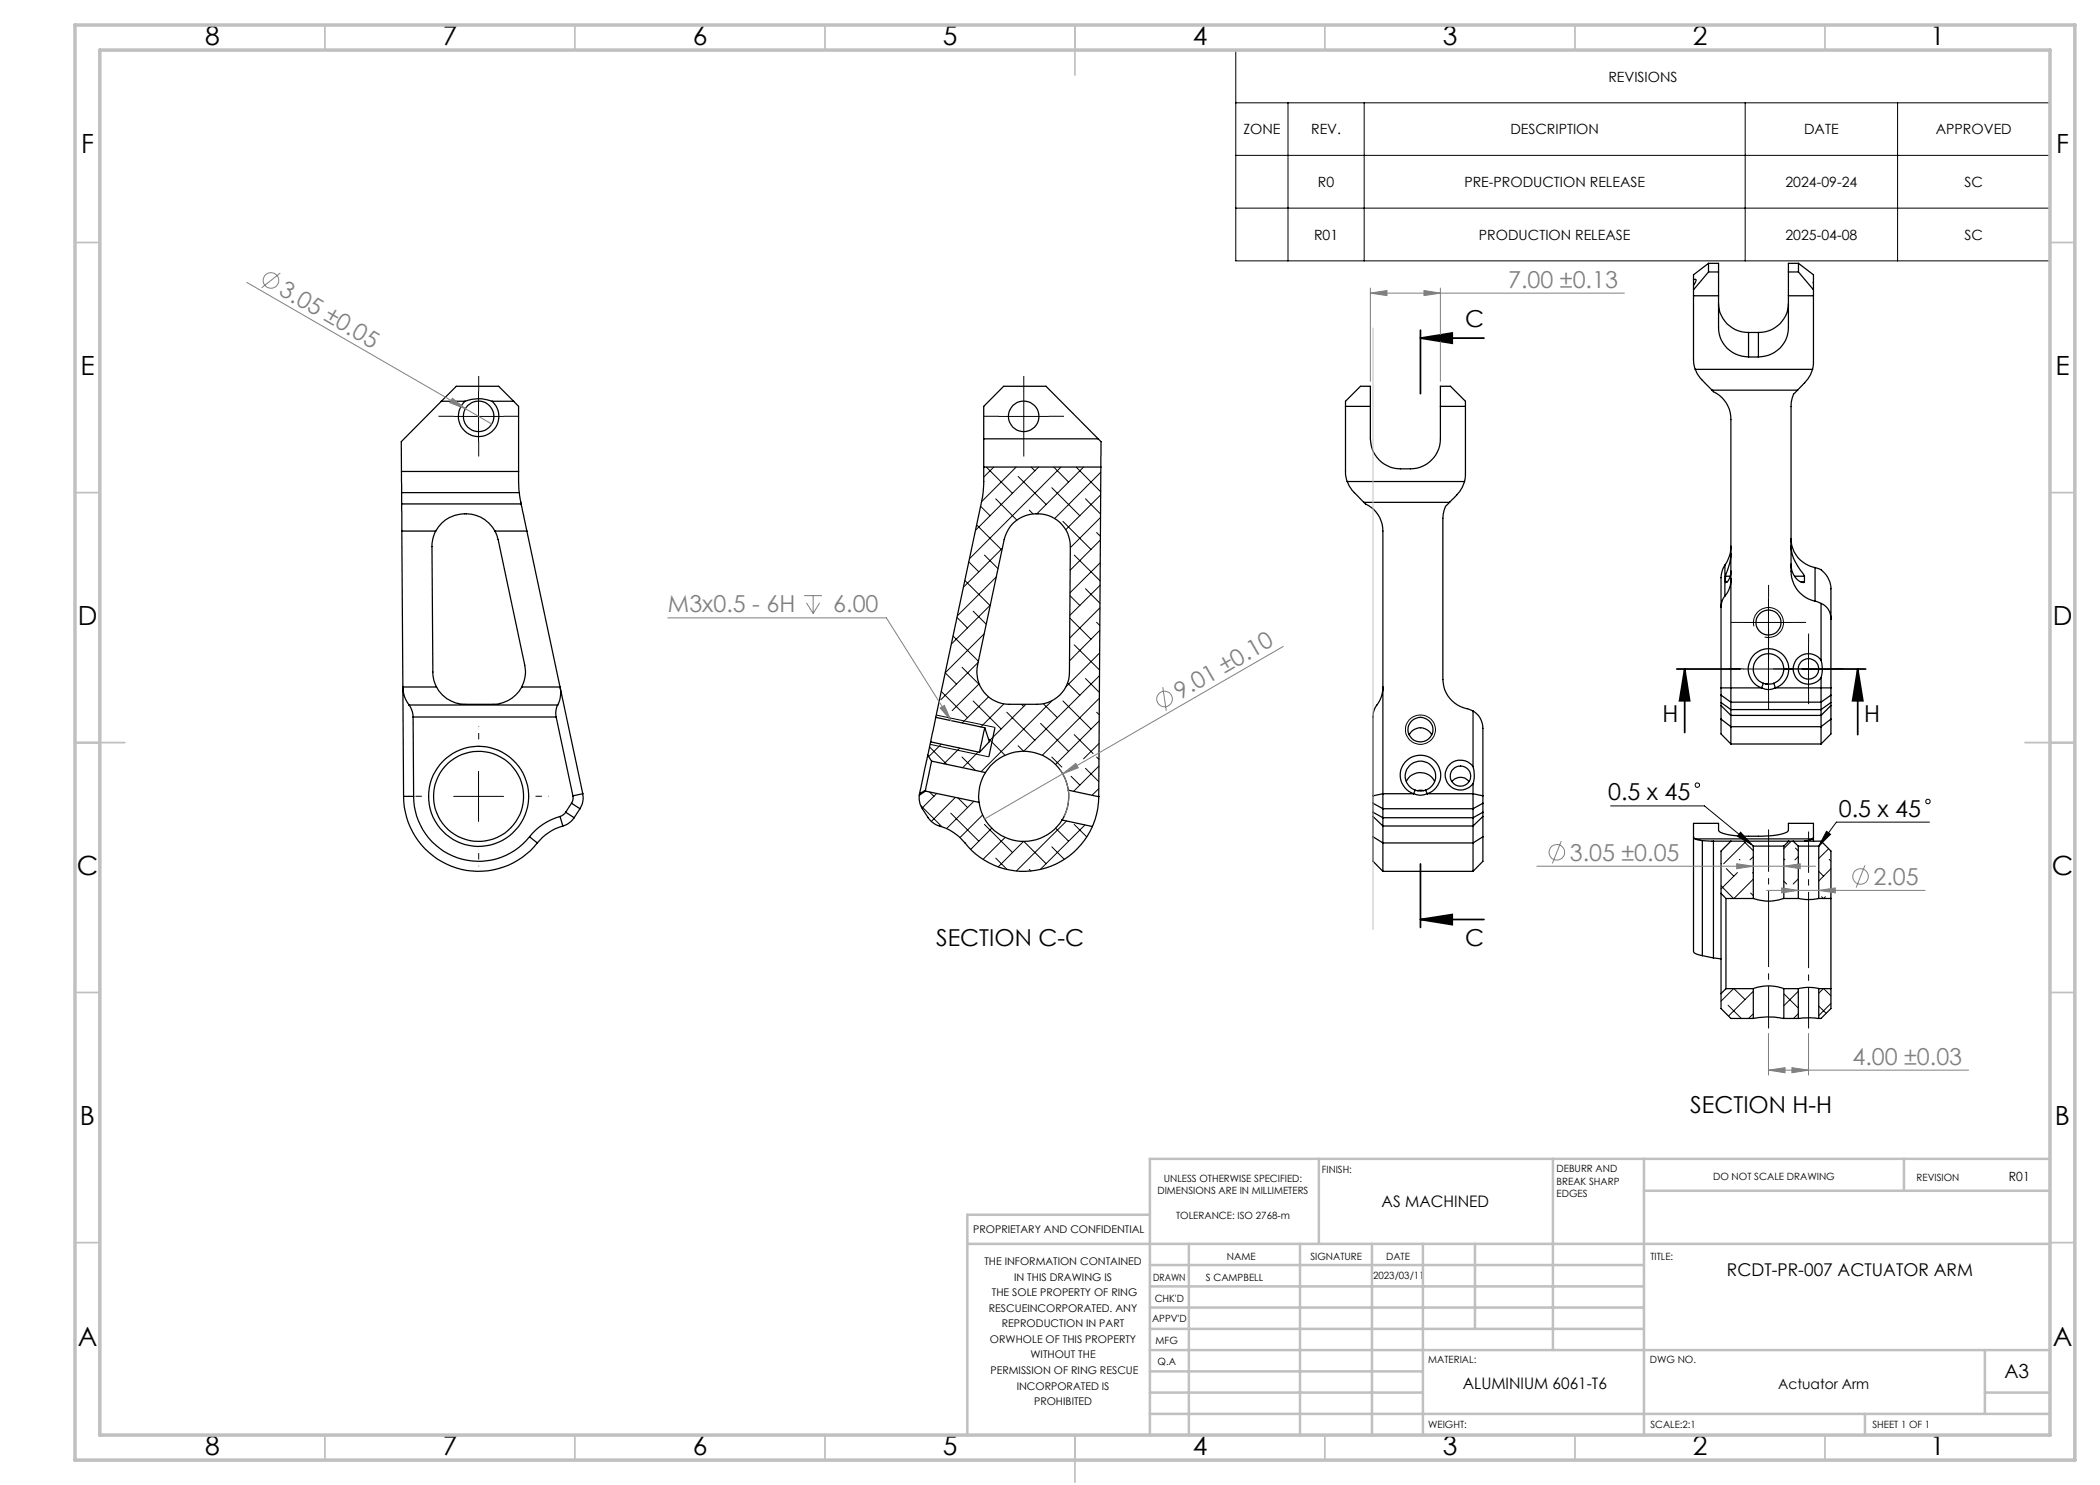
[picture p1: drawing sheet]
<svg xmlns="http://www.w3.org/2000/svg" width="420mm" height="297mm" viewBox="0 0 420 297" stroke-linecap="round" stroke-linejoin="round" font-family="sans-serif">
<g fill="none" stroke="#000" stroke-width=".25">
<path d="M338.7 57.1v15l.4 1.8M338.7 55.9l.4-.1 .1 .1-.5 1.2M338.7 55.9v1.2M338.7 59.2h5M341.7 52.7h2v12.8a5.9 5.9 0 0 0 6 5.9M341.7 52.7l-3 2.3v.9M341.7 54.4l-3 3.6M341.7 54.4h2M341.7 52.7v1.7M357.7 59.2h5M357.7 54.4h2M359.7 52.7h-2v12.8a5.9 5.9 0 0 1-6 5.9"/>
<path d="M359.7 54.4l3 3.6M359.7 52.7l3 2.3v1.4M359.7 52.7v1.7M362.7 56.6v16.1l-.2 1.2M362.7 56.4v.2M339.1 73.9a13.2 13.2 0 0 0 3.3 4.1M339.1 73.9h23.4M342.4 78l.3 .3a6 6 0 0 1 3.5 5.6v56.5M342.4 78h17.1M343.7 60.7a5.9 5.9 0 0 0 6 5.8M349.7 71.4h2M349.7 66.5v4.9"/>
<path d="M349.7 66.5h2M351.7 66.5v4.9M357.7 60.7a5.9 5.9 0 0 1-6 5.8M359.5 78a3.9 3.9 0 0 0-1.3 3.3v32.9a6 6 0 0 0 4.8 6M362.5 73.9a11.4 11.4 0 0 1-3 4.1M80.3 94.3v4.2M80.3 94.3h23.4M80.3 98.5h23.6M80.3 98.5v2.3M88.3 80.3h4.7M88.3 80.3l3-3h8.4l3 3M88.3 80.3l-8 8v6"/>
<path d="M93 80.3a7.6 7.6 0 0 1 5.4 0M93 80.3a4.1 4.1 0 0 0-.2 5.8 4.1 4.1 0 0 0 5.8 0 4.1 4.1 0 0 0-.2-5.8M98.4 80.3h4.3M102.7 80.3l1 1v13M103.7 94.3l.2 4.2M103.9 98.5l.3 2.3M196.7 93.4v3.4l-.2 2.6-9.4 44.1M196.7 87.8v5.6M196.7 87.8v-6.5l4-4h8.5l10.4 10.5M196.7 93.4h23.5M196.7 87.8h22.9M219.6 87.8a1.24 1.24 0 0 1 .6 1.2v4.4"/>
<path d="M220.2 93.4l-.5 65.9M269.1 81.3h5M269.5 96.3a12.7 12.7 0 0 0 3.3 4.2M269.5 96.3l-.4-1.5v-14.5l3-3h2v10.5a6 6 0 0 0 6 6 7.4 7.4 0 0 0 5.7-1.3 6 6 0 0 0 2.3-4.7v-10.5h2l3 3v14.9l-.2 1.1M269.5 96.3h23.4M288.1 81.3h5M292.9 96.3a10.6 10.6 0 0 1-3 4.2M80.3 100.8l.1 5.4M80.3 100.8h23.9M80.4 106.2l.3 53.1M80.4 106.2h6.7M87.1 106.2a6.8 6.8 0 0 1 11.9 0"/>
<path d="M87.1 106.2a6.6 6.6 0 0 0-.7 3.1l.2 25.1a6 6 0 0 0 .7 3M99 106.2l.6 1.7 5.4 25.1a6.7 6.7 0 0 1-.6 4.4M99 106.2h6.4M104.2 100.8l1.2 5.4M105.4 106.2l6.6 31.2M202.6 104.7a6.7 6.7 0 0 1 7.3-1.5 6.7 6.7 0 0 1 4.2 6.1l-.2 25.1a6.4 6.4 0 0 1-6.5 6.5h-5.5a6.5 6.5 0 0 1-6.4-7.9l5.5-25.8a7.2 7.2 0 0 1 1.6-2.5zM272.8 100.5l.3 .3a5.9 5.9 0 0 1 3.5 5.4v52.5M272.8 100.5h17.1M289.9 100.5a4 4 0 0 0-1.3 3.2v32.2a6.1 6.1 0 0 0 5.2 5.9l.8 .4M345 119.2l-.5 .8-.3 1.5M345 113l-.5 1-.3 1.5v22.1M345 113v6.2"/>
<path d="M345.1 115.2v1.2M345.1 116.4h.3M345.1 115.2h.9M346.2 115.8l-.2 1.6-.4 1-.6 .8M346.2 110.7a15.5 15.5 0 0 1-1.1 4.5M346.2 114.2a2.24 2.24 0 0 1-1.1 2.3v-.1M346.2 109.3a6.5 6.5 0 0 1-1.2 3.7M358.2 112.8a3.5 3.5 0 0 0 2.5 3.7l.2-.1M358.2 109a10 10 0 0 0 2.6 6.1l.1 .1M358.2 107.7a5.9 5.9 0 0 0 4.8 5.8M358.9 115.2h2M360.2 116.4h.7"/>
<path d="M360.9 115.2v1.2M363 113.5a4.3 4.3 0 0 1 3.2 3.8v20.3M363 113.5v6.7M87.3 137.4h-6.7v.6a5.8 5.8 0 0 0 1.2 3M87.3 137.4a6.4 6.4 0 0 0 5.8 3.5h5.5a6.6 6.6 0 0 0 5.8-3.5M104.4 137.4h7.6M112 137.4l.1 1.6-.2 1-.4 1M112 137.4l4.6 21.3M276.6 137.4a6.2 6.2 0 0 1-1.5 4l-.4 1-.1 1v15.8M344.2 137.6v1.4M344.2 137.6h8.1M344.2 139v1.5"/>
<path d="M344.2 139l2 1.4M352.3 137.6a4 4 0 0 1-1.8-6.2 4 4 0 0 1 6.4 0 4 4 0 0 1-1.8 6.2M352.3 137.6a2.86 2.86 0 0 0 2.8 0M352.7 136.7a3.1 3.1 0 0 1-1.4-4.7 3.1 3.1 0 0 1 4.9 0 3.1 3.1 0 0 1-1.4 4.7M352.7 136.7l1 .1 1.1-.1M352.7 136.7l-.4 .9M353.2 136.8h.5M354.8 136.7l.3 .9M355.1 137.6h11.1M363 120.2l1.2 .5M364.2 132a3.1 3.1 0 0 0-4.5-.5 3.1 3.1 0 0 0 0 4.6 3.1 3.1 0 0 0 4.5-.6M364.2 120.7a3.2 3.2 0 0 1 2 3.1"/>
<path d="M364.2 132a6.2 6.2 0 0 1 0 3.5M364.2 135.5v4.9M364.2 120.7v11.3M366.2 137.6v1.4M366.2 139v1.5M366.2 139l-2 1.4M80.7 159.3a15 15 0 0 0 10.1 14.1 15 15 0 0 0 16.7-4.8M80.7 159.3h2M81.8 141l.7 1.4 .1 1M81.8 141h29.7M82.6 143.4h28.6M82.6 143.4l.1 15.9"/>
<path d="M82.7 159.3a13 13 0 0 0 8.7 12.3 13 13 0 0 0 14.5-4.2M111.2 143.4l3.4 15.8M111.5 141l-.3 1.4v1M114.6 159.2v.7l-.3 .8M116.6 158.7a4.2 4.2 0 0 1-.6 3M116.6 158.7l-2 .5M183.9 159.1a4.2 4.2 0 0 0 .6 2.6l1.1 1.8a4.7 4.7 0 0 0 3 1.9 10.9 10.9 0 0 1 5.1 4 15 15 0 0 0 24.8-4.1M183.9 158.7v.4M185.1 158.2l-1.2 .9M185.1 158.2l10.7 2.3M185.1 158v.2M185.1 158l-1.2 .7"/>
<path d="M185.6 151.1l-1.7 7.6M185.6 151.1l.7 1.1M186.1 148.4l9.8 2.1M186.1 148.4l-.5 2.7M186.3 152.2l-1.2 5.8M186.3 152.2l10.8 2.3M187.1 143.5l-1 4.9M187.1 143.5l9.9 2.1M197 145.6l-1.1 4.9M197 145.6l.9 2.7-2 2.2M197.1 154.5a9 9 0 0 0-1.3 6M197.1 154.5a9 9 0 0 1 9.5-4 9 9 0 0 1 7.1 7.5"/>
<path d="M199 145.5l-1.2 5.9M213.7 158a9 9 0 0 1-1.3 6M213.7 158l6 1.3M219.7 159.3a15.3 15.3 0 0 1-1.2 6M274.6 159.2v1.5M276.6 158.7v3M276.6 158.7h6.1M276.6 158.7l-2 .5M281.3 156.3a3.1 3.1 0 0 1 2.8-1.8 3.1 3.1 0 0 1 2.8 1.8M281.8 147a2.51 2.51 0 0 1 2.3-1.4 2.51 2.51 0 0 1 2.2 1.4M282.7 158.7a3.1 3.1 0 0 0 2.8 0M282.7 158.7a4 4 0 0 1-1.8-6.1 4 4 0 0 1 6.4 0 4 4 0 0 1-1.8 6.1"/>
<path d="M283 158l1.1 .2 1-.2M283 158a3 3 0 0 1-1.3-4.6 3 3 0 0 1 4.8 0 3 3 0 0 1-1.4 4.6M283 158l-.3 .7M283.5 158.1l.6-.1 .6 .1M285.1 158l.4 .7M285.5 158.7h9.1M290.4 156.3a2.09 2.09 0 0 1 3.4 0M294.6 158.7v3M294.6 153.3a3 3 0 0 0-4.5-.6 3 3 0 0 0 0 4.6 3 3 0 0 0 4.5-.6M294.6 142.2a3.9 3.9 0 0 1 2 3.5v13.5M294.6 153.3a6 6 0 0 1 0 3.4M294.6 158.7l2 .5"/>
<path d="M294.6 142.2v11.1M294.6 156.7v2M296.6 159.2v1.5M344.2 140.5v.6M344.2 141.1v2.7M344.2 143.8v3l2 2M344.2 140.5l2 1.4M344.2 141.1l2 2M344.2 143.8l2 1.5M346.2 141.9v1.2M346.2 143.1v2.2M346.2 145.3v3.5"/>
<path d="M346.2 148.8h18M346.2 140.4v1.5M346.2 140.4h18M346.2 141.9h18M346.2 143.1h18M346.2 145.3h18M364.2 141.9v1.2M364.2 143.1v2.2M364.2 145.3v3.5M364.2 140.4v1.5M366.2 140.5v.6M366.2 141.1v2.7"/>
<path d="M366.2 143.8v3l-2 2M366.2 140.5l-2 1.4M366.2 141.1l-2 2M366.2 143.8l-2 1.5M105.9 167.4l1.6 1.2M112 163.3a11.8 11.8 0 0 0-6.1 4.1M112 163.3l.6 1.9M112.6 165.2a10.3 10.3 0 0 0-5.1 3.4M113.1 162.5l-.5 .5-.6 .3M113.1 162.5l1.7 1M114.3 160.7l-1.2 1.8M114.3 160.7l1.7 1"/>
<path d="M114.8 163.5a4.2 4.2 0 0 1-2.2 1.7M116 161.7l-1.2 1.8M195.8 160.5a9 9 0 0 0 7.1 7.6 9 9 0 0 0 9.5-4.1M212.4 164l6.1 1.3M274.6 162.5v.8M274.6 163.3v4.1M274.6 167.4v4.9l2 2M274.6 160.7l2 1M274.6 160.7v1.8M274.6 162.5l2 1M274.6 163.3l2 1.9M274.6 167.4l2 1.2"/>
<path d="M276.6 163.5v1.7M276.6 165.2v3.4M276.6 168.6v5.7M276.6 174.3h18M276.6 161.7h18M276.6 161.7v1.8M276.6 163.5h18M276.6 165.2h18M276.6 168.6h18M294.6 163.5v1.7M294.6 165.2v3.4M294.6 168.6v5.7"/>
<path d="M294.6 161.7v1.8M296.6 162.5v.8M296.6 163.3v4.1M296.6 167.4v4.9l-2 2M296.6 160.7l-2 1M296.6 160.7v1.8M296.6 162.5l-2 1M296.6 163.3l-2 1.9M296.6 167.4l-2 1.2M338.7 167.4l.4 .4M339.1 167.8l1.4 .3M339.1 167.8h23.4"/>
<path d="M340.5 168.1l2.2 .1M340.5 168.1v23M342.7 168.2h3.5M342.7 168.2v23.4M344.2 178.7v20M344.2 178.7l1 1M345.2 179.7v18M345.2 179.7h5.5M346.2 168.2l-2 2v8.5M346.2 168.2h3.4M349.6 168.2h8.2M349.6 168.2l1.1 1"/>
<path d="M350.7 179.7a9 9 0 0 0 6.1 0M350.7 169.2h6.1M350.7 169.2v10.5M356.8 179.7h2.9M356.8 169.2v10.5M357.8 168.2l-1 1M357.8 168.2h.8M358.6 168.2h4.9a.75 .75 0 0 1 1 .3M358.6 168.2l1.1 1M359.7 179.7a9.5 9.5 0 0 0 4 0M359.7 169.2h4M359.7 169.2v10.5"/>
<path d="M362.5 167.8l-1.6 .4M362.7 167.5l-.2 .3M362.7 168.2v-3.5h-5l-.1 1.5a6.5 6.5 0 0 1-3.9 1h-4a11.7 11.7 0 0 1-5.8-.9l-.2-.3v-1.3h-5v25.6l.1 .3 .5 .2 1.2 .3M363.7 179.7h2.5M363.7 169.2v10.5M364.5 168.5l1.7 1.7v9.5M364.5 168.5l-.8 .7M366.2 179.7v18M340.5 191.1l2.2 .5M342.7 191.6l1.5 .2M344.2 198.7v3l2 2h4.5M345.2 197.7l-1 1"/>
<path d="M345.2 197.7h5.5M350.7 197.7a8.5 8.5 0 0 1 6.1 0M350.7 197.7v6M356.8 197.7h2.9M356.8 197.7v6M359.7 197.7a8.5 8.5 0 0 1 4 0M359.7 197.7v6M363.7 197.7h2.5M363.7 197.7v6M366.2 197.7v4l-2 2h-.5M350.7 203.7a14.8 14.8 0 0 1 6.1 0M356.8 203.7h2.9"/>
<path d="M359.7 203.7l2.2-.2 1.8 .2"/>
<circle cx="95.7" cy="83.2" r="3"/>
<circle cx="204.7" cy="83.2" r="3"/>
<circle cx="353.7" cy="124.5" r="2.5"/>
<circle cx="361.7" cy="133.8" r="2.05"/>
<circle cx="95.7" cy="159.3" r="9"/>
<circle cx="95.7" cy="159.3" r="10"/>
<circle cx="284.1" cy="145.9" r="2.47"/>
<circle cx="292.1" cy="155.2" r="2.03"/>
</g>
<g fill="none" stroke="#000" stroke-width=".2">
<path d="M247.2 10h162.8v42.2h-162.8zM247.2 20.6h162.8M247.2 31.1h162.8M257.6 20.6v31.6M272.8 20.6v31.6M349 20.6v31.6M379.5 20.6v31.6M247.2 41.6h162.8M95.7 78.3v10M204.8 78.3v10M90.7 83.3h10M197.3 93.4l5.2 5.3"/>
<path d="M198.8 93.4l-2.1 2M199.1 99.8l4.3 4.2M199.7 83.3h10M203.2 93.4l-6.9 6.9M203.6 95.3l5.6 5.6M206.2 93.4l.8 .8M207.7 93.4l-12.6 12.6M210.4 97.5l5.6 5.6M210.7 93.4l3 3M212.2 93.4l-18.3 18.3M215.2 93.4l4.9 5M216.7 93.4l-9.3 9.4"/>
<path d="M217.1 99.8l3 3M220.1 99l-7 6.9M220.2 94.4l-9.3 9.3M193 116.1l5 5M193.8 112.4l2 2M195.3 105l4.9 4.9M196.1 101.3l1.9 1.8M196.9 111l2.7 2.7M199.3 115.4l-7.8 7.8M200.5 109.6l-7.8 7.8M205.8 102l.8 .8M212.6 104.3l5.6 5.6"/>
<path d="M214 119.1l2 2M214.8 111l5.2 5.2M217.1 117.8l2.9 2.8M219.3 106.5l.8 .8M220 117l-6 6.1M220.1 108l-6.1 6M220.1 112.5l-6.1 6.1M220.1 103.5l-6 6M353.7 119.5v19.3M188.2 138.3l5.3 5.2M189.1 134.6l2.2 2.2M190.6 127.2l5.1 5.1"/>
<path d="M191.4 123.5l2.1 2.1M192.4 133.5l3.5 3.5M194.6 122.2l2.6 2.6M195.7 132.5l-7.5 7.4M195.8 136.8l-5.4 5.3M196.8 126.7l-7.7 7.8M197.7 139.4l-5.3 5.2M198 121l-7.7 7.8M213.5 136.6l2.5 2.5M214 123.6l4.2 4.2M214.8 129l5.1 5M217.1 135.7l2.8 2.8"/>
<path d="M219.3 124.5l.7 .6M219.9 139.7l-11.4 11.4M219.9 135.1l-15.1 15.1M219.9 130.6l-6.7 6.8M220 126.1l-6.1 6M220 121.6l-6 6M348.7 124.5h10M348.7 133.8h18M350.8 125.3a2.99 2.99 0 0 1 2.6-3.8 2.99 2.99 0 0 1 3.3 3.3 2.99 2.99 0 0 1-3.8 2.6M361.7 128.8v10M90.7 159.3h10M95.7 154.3v10"/>
<path d="M185.9 158.4l.9 .9M185.9 149.4l3.5 3.5M186 148.9l11.8 2.5M187.3 143l11.7 2.5M187.4 158.7l-3 2.9M188.2 148.8l-2.5 2.5M191.1 159.5l-4.8 4.8M191.6 159.6l1.9 1.9M191.9 149.6l-3.1 3.1M192.4 151.4l2.7 2.7M194.6 140.2l5.6 5.6M195.7 150.4l-3.2 3.2"/>
<path d="M197.7 147.7l3.3 3.4M200.8 140.8l-4.7 4.6M201.4 142.4l5.6 5.7M203.6 149.2l1.1 1M204.3 140.9l.5 .4M205.2 140.9l-7.4 7.3M208.1 144.7l5.6 5.6M208.7 140.8l2.8 2.7M210.4 151.4l2 2M210.4 140.2l-14.2 14.1M212.6 140.2l5.6 5.6M214.2 155.3l1.8 1.7"/>
<path d="M214.8 146.9l3.8 3.8M217.1 153.7l2.6 2.6M219.3 151.4l.5 .5M219.3 142.4l.6 .5M219.7 157.7l-1.3 1.4M219.8 153.2l-5.1 5.1M219.8 148.7l-3.1 3.1M219.9 144.2l-8.8 8.7M184.1 161.1l4.3 4.2M190.1 162.6l5.7 5.6M194.8 160.3l-5.5 5.4M196.5 163l-4.5 4.5"/>
<path d="M196.9 164.9l5.6 5.6M198.4 165.6l-4.3 4.3M199.1 171.6l2.3 2.3M201 167.5l-4.4 4.4M204.7 168.3l-5.1 5.1M204.8 168.3l4.4 4.5M205.8 173.9l.4 .3M210.4 169.4l2.5 2.5M211.1 165.6l2.6 2.6M213.3 164.2l-10 10M214.8 164.9l2.5 2.5M217 165l-8.9 8.9"/>
<path d="M322.1 161.2h18.8l9.4 7.7M344.2 177.2l2.5 2.5M344.2 172.7l.1 .1M345.3 173.7l1.4 1.5M347.5 174.5l-3.3 3.3M347.9 171.9l.1 .1M348.1 166.4l2.2 2.5-2.8-1.7zM348.7 168.2l2 1.9M349 168.4l-4.3 4.4M350.1 178.6l.6 .5M350.5 174.5l.2 .2M350.7 171.3l-.7 .7"/>
<path d="M350.7 175.8l-3.9 3.9M356.8 171.8l.2 .2M356.8 176.2l.5 .6M358.2 168.2l-1.4 1.5M359.1 169.6l.6 .6M359.7 171.3l-.7 .7M359.7 175.8l-1.1 1M363.7 174.3l1 .9M364.3 179.3l.4 .4M365.1 179.3l-.4 .4M365.3 166.3l.8 .6-2.4 2.3zM365.7 169.8l-2 1.9"/>
<path d="M365.8 171.9l.4 .3M366.2 173.7l-2.5 2.5M385.9 164.4h-18.6l-3.6 4.8M346.7 197.7l-2.5 2.5M346.8 197.7l2.2 2.2M350.7 198.3l-5 4.9M356.8 198.8l2.9 2.8M359.7 198.3l-2.9 2.9M364.7 197.7l-1 .9M364.7 197.7l1.5 1.5M345.6 201l2.7 2.7M350.7 202.8l-1 .9"/>
<path d="M359.7 202.7l-1 1M363.7 201.2l1.5 1.5M366.2 200.7l-2.5 2.4"/>
<circle cx="284" cy="145.9" r="2.95"/>
<circle cx="339.5" cy="157" r=".45"/>
<circle cx="385.6" cy="160.3" r=".45"/>
</g>
<g fill="none" stroke="#808080" stroke-width=".2">
<path d="M49.4 56.5l49 28.3M56.1 54.6l-3.8 3M274.1 58.6l3.3-.5v1zM274.1 57.6v18.7M274.1 58.6h50.8M284.8 58.1l3.3 .5-3.3 .5zM288.1 57.6v18.7M90.5 79.7l2.6 2-3.1-1.2zM160.8 119.1h3.6M162.6 119.1v3.6M133.6 123.6h43.7l12.9 20.5M161.3 120.6l1.3 2.1"/>
<path d="M163.9 120.6l-1.3 2.1M232.6 137.4l.7 4.8M256.6 129.3l-44.1 25.5M188 141.6l.9-.5 1.3 3zM212 153.9a8.9 8.9 0 0 1 .9 9.3M212.5 154.8l-15.6 9M212.5 154.8l2.7-2.1 .5 .9zM307.4 173.2h55.7M312.2 168.2l-1.7 4.5M347.3 172.8l3.4 .4-3.4 .5zM353.3 178.1h31.7M356.3 177.6l3.4 .5-3.4 .5z"/>
<path d="M356.8 173.2l3.2-.4v.9zM363.7 178.1l3.4-.5v1zM373 173.1l-1.8 4.4M353.7 214l3.3-.5v1.1zM353.7 206.7v8.3M353.7 214h40M358.4 213.5l3.3 .5-3.3 .6zM361.7 206.7v8.3"/>
<circle cx="54.2" cy="56.1" r="1.56"/>
<circle cx="232.9" cy="139.8" r="1.55"/>
<circle cx="311.4" cy="170.5" r="1.56"/>
<circle cx="372.1" cy="175.3" r="1.56"/>
</g>
<path d="M284.1 67.6l6.3-1v2zM284.1 67.6h12.7M284.1 66v12.7M335.4 133.8h12.7M336.9 133.8l1 6.4h-2zM336.9 133.8v12.7M360.4 133.8h12.7M371.5 133.8l1.1 6.4h-2.1zM371.5 133.8v13.1M284.1 172.8v12.7M284.1 183.9l6.3-1v2zM284.1 183.9h12.7" fill="none" stroke="#000" stroke-width=".35"/>
<path d="M85.7 159.3h-4M95.7 149.3v-4.1M105.7 159.3h4M95.7 169.3v4" fill="none" stroke="#000" stroke-width=".2" stroke-dasharray="15.2 1.3 1.3 1.3" stroke-dashoffset="15.1" stroke-linecap="butt"/>
<g fill="none" stroke="#000" stroke-width=".2" stroke-dasharray="15.2 1.3 1.3 1.3" stroke-linecap="butt">
<path d="M95.7 78.3v-3.1M204.8 78.3v-3.1M90.7 83.3h-3M95.7 88.3v3M100.7 83.3h3.1M199.8 83.3h-3.1M204.8 88.3v3M209.8 83.3h3M353.7 119.5v-2.5M348.7 124.5h-2.5M348.7 133.8h-3M353.7 129.5v2.5"/>
<path d="M353.7 128.8v-3.1M353.7 138.8v3M356.7 133.8h-2M358.7 124.5h2.5M358.7 133.8h3.1M361.7 128.8v-2.1M361.7 138.8v2M366.7 133.8h2.1"/>
</g>
<path d="M353.7 205.7v-39.8" fill="none" stroke="#000" stroke-width=".2" stroke-dasharray="15.2 1.3 1.3 1.3" stroke-dashoffset="6.8" stroke-linecap="butt"/>
<path d="M361.7 205.7v-39.4" fill="none" stroke="#000" stroke-width=".2" stroke-dasharray="15.2 1.3 1.3 1.3" stroke-dashoffset="7" stroke-linecap="butt"/>
<path d="M274.6 65.6v120.3" fill="none" stroke="#c0c0c0" stroke-width=".2"/>
<g fill="none" stroke="#c0c0c0" stroke-width=".35">
<path d="M65 5v5M115 5v5M165 5v5M215 5v10M265 5v5M315 5v5M365 5v5M15 48.5h5M410 48.5h5M15 98.5h5M410 98.5h5M15 148.5h10"/>
<path d="M405 148.5h10M15 198.5h5M410 198.5h5M15 248.5h5M410 248.5h5M65 287v5M115 287v5M165 287v5M215 287v9.4M265 287v5M315 287v5M365 287v5"/>
</g>
<g fill="none" stroke="#c0c0c0" stroke-width=".5">
<path d="M263.8 231.8v17M310.6 231.8v38.2M328.8 231.8v55.2M328.8 238.2h81.2M380.8 231.8v6.4M410 231.8h-180v55.2M193.5 248.8h216.5M230 257.3h98.8M230 253h98.8M230 243h-36.5v44M237.8 248.8v38.2M260 248.8v38.2"/>
<path d="M274.4 248.8v38.2M284.6 248.8v38.2M295 248.8v17M230 265.8h98.8M230 261.5h98.8M230 278.5h54.6M230 274.3h54.6M230 270h180M397 278.5h13M397 270v12.8M230 282.8h180M373 282.8v4.2"/>
</g>
<path d="M15 5h400v287h-400zM20 10h390v277h-390z" fill="none" stroke="#c0c0c0" stroke-width=".7"/>
<g fill="#000">
<path d="M284.1 67.6l6.3-1v2zM284.1 183.9l6.3-1v2z"/>
<path d="M371.5 133.8l1.1 6.4h-2.1zM336.9 133.8l1 6.4h-2z"/>
<path d="M348.1 166.4l2.2 2.5-2.8-1.7zM365.3 166.3l.8 .6-2.4 2.3z"/>
</g>
<g fill="#808080">
<path d="M90.5 79.7l2.6 2-3.1-1.2z"/>
<path d="M188 141.6l.9-.5 1.3 3z"/>
<path d="M212.5 154.8l2.7-2.1 .5 .9z"/>
<path d="M274.1 58.6l3.3-.5v1zM284.8 58.1l3.3 .5-3.3 .5z"/>
<path d="M356.8 173.2l3.2-.4v.9zM347.3 172.8l3.4 .4-3.4 .5z"/>
<path d="M353.7 214l3.3-.5v1.1zM358.4 213.5l3.3 .5-3.3 .6z"/>
<path d="M356.3 177.6l3.4 .5-3.4 .5zM363.7 178.1l3.4-.5v1z"/>
</g>
<g font-size="5.3">
<text x="41" y="8.9">8</text>
<text x="88.5" y="8.9">7</text>
<text x="138.5" y="8.9">6</text>
<text x="188.5" y="8.9">5</text>
<text x="238.5" y="8.9">4</text>
<text x="288.5" y="8.9">3</text>
<text x="338.5" y="8.9">2</text>
<text x="386" y="8.9">1</text>
<text x="16.2" y="30.7">F</text>
<text x="411.2" y="30.7">F</text>
<text x="16.1" y="74.9">E</text>
<text x="411.1" y="74.9">E</text>
<text x="15.5" y="124.9">D</text>
<text x="410.5" y="124.9">D</text>
<text x="15.4" y="174.9">C</text>
<text x="410.4" y="174.9">C</text>
<text x="16" y="224.9">B</text>
<text x="411" y="224.9">B</text>
<text x="15.5" y="269.2">A</text>
<text x="410.5" y="269.2">A</text>
<text x="41" y="290.9">8</text>
<text x="88.5" y="290.9">7</text>
<text x="138.5" y="290.9">6</text>
<text x="188.5" y="290.9">5</text>
<text x="238.5" y="290.9">4</text>
<text x="288.5" y="290.9">3</text>
<text x="338.5" y="290.9">2</text>
<text x="386" y="290.9">1</text>
</g>
<g font-size="4.7" fill="#808080">
<text x="55.6" y="58.8" transform="rotate(30 55.6 58.8)">3.05 ±0.05</text>
<text x="301.6" y="57.6">7.00 ±0.13</text>
<text x="133.6" y="122.5">M3x0.5 - 6H</text>
<text x="166.7" y="122.5">6.00</text>
<text x="236" y="140" transform="rotate(-30 236 140)">9.01 ±0.10</text>
<text x="314" y="172.2">3.05 ±0.05</text>
<text x="374.7" y="177">2.05</text>
<text x="370.5" y="213">4.00 ±0.03</text>
</g>
<g font-size="4.7">
<text x="293" y="65.5">C</text>
<text x="332.5" y="144.3">H</text>
<text x="372.8" y="144.3">H</text>
<text x="321.6" y="160.1">0.5 x 45</text>
<text x="367.8" y="163.4">0.5 x 45</text>
<text x="187.2" y="189.2">SECTION C-C</text>
<text x="293" y="189.3">C</text>
<text x="338.1" y="222.6">SECTION H-H</text>
</g>
<text font-size="3.9" x="400.9" y="275.5">A3</text>
<text font-size="3.5" x="345.4" y="255.3">RCDT-PR-007 ACTUATOR ARM</text>
<g font-size="3.2">
<text x="276.3" y="241.4">AS MACHINED</text>
<text x="292.6" y="277.9">ALUMINIUM 6061-T6</text>
</g>
<g font-size="2.8">
<text x="321.7" y="16.3">REVISIONS</text>
<text x="248.7" y="26.9">ZONE</text>
<text x="262.2" y="26.9">REV.</text>
<text x="302.1" y="26.9">DESCRIPTION</text>
<text x="360.8" y="26.9">DATE</text>
<text x="387.2" y="26.9">APPROVED</text>
<text x="263.6" y="37.4">R0</text>
<text x="292.9" y="37.4">PRE-PRODUCTION RELEASE</text>
<text x="357.1" y="37.4">2024-09-24</text>
<text x="392.9" y="37.4">SC</text>
<text x="262.8" y="47.9">R01</text>
<text x="295.8" y="47.9">PRODUCTION RELEASE</text>
<text x="357.1" y="47.9">2025-04-08</text>
<text x="392.9" y="47.9">SC</text>
<text x="355.6" y="277.9">Actuator Arm</text>
</g>
<text font-size="2.5" x="401.8" y="236.1">R01</text>
<g font-size="2.1">
<text x="194.7" y="246.6">PROPRIETARY AND CONFIDENTIAL</text>
<text x="196.9" y="253">THE INFORMATION CONTAINED</text>
<text x="202.8" y="256.1">IN THIS DRAWING IS</text>
<text x="197.8" y="262.3">RESCUEINCORPORATED. ANY</text>
<text x="198.4" y="259.2">THE SOLE PROPERTY OF RING</text>
<text x="198" y="268.6">ORWHOLE OF THIS PROPERTY</text>
<text x="200.4" y="265.5">REPRODUCTION IN PART</text>
<text x="198.1" y="274.8">PERMISSION OF RING RESCUE</text>
<text x="206.1" y="271.7">WITHOUT THE</text>
<text x="203.3" y="277.9">INCORPORATED IS</text>
<text x="206.8" y="281">PROHIBITED</text>
</g>
<g font-size="2">
<text x="231.5" y="238.8">DIMENSIONS ARE IN MILLIMETERS</text>
<text x="232.8" y="236.3">UNLESS OTHERWISE SPECIFIED:</text>
<text x="264.4" y="234.6">FINISH:</text>
<text x="311.3" y="234.5">DEBURR AND</text>
<text x="311.3" y="237">BREAK SHARP</text>
<text x="311.3" y="239.5">EDGES</text>
<text x="342.6" y="236">DO NOT SCALE DRAWING</text>
<text x="383.3" y="236.2">REVISION</text>
<text x="235.2" y="243.8">TOLERANCE: ISO 2768-m</text>
<text x="245.4" y="251.9">NAME</text>
<text x="262.1" y="251.9">SIGNATURE</text>
<text x="277.2" y="251.9">DATE</text>
<text x="330.1" y="251.9">TITLE:</text>
<text x="230.6" y="256.1">DRAWN</text>
<text x="241.2" y="256.1">S CAMPBELL</text>
<text x="274.6" y="255.9">2023/03/11</text>
<text x="230.9" y="260.3">CHK'D</text>
<text x="230.4" y="264.4">APPV'D</text>
<text x="231.1" y="268.8">MFG</text>
<text x="231.5" y="273">Q.A</text>
<text x="285.6" y="272.5">MATERIAL:</text>
<text x="330" y="272.5">DWG NO.</text>
<text x="285.6" y="285.5">WEIGHT:</text>
<text x="330.1" y="285.6">SCALE:2:1</text>
<text x="374.5" y="285.6">SHEET 1 OF 1</text>
</g>
</svg>
